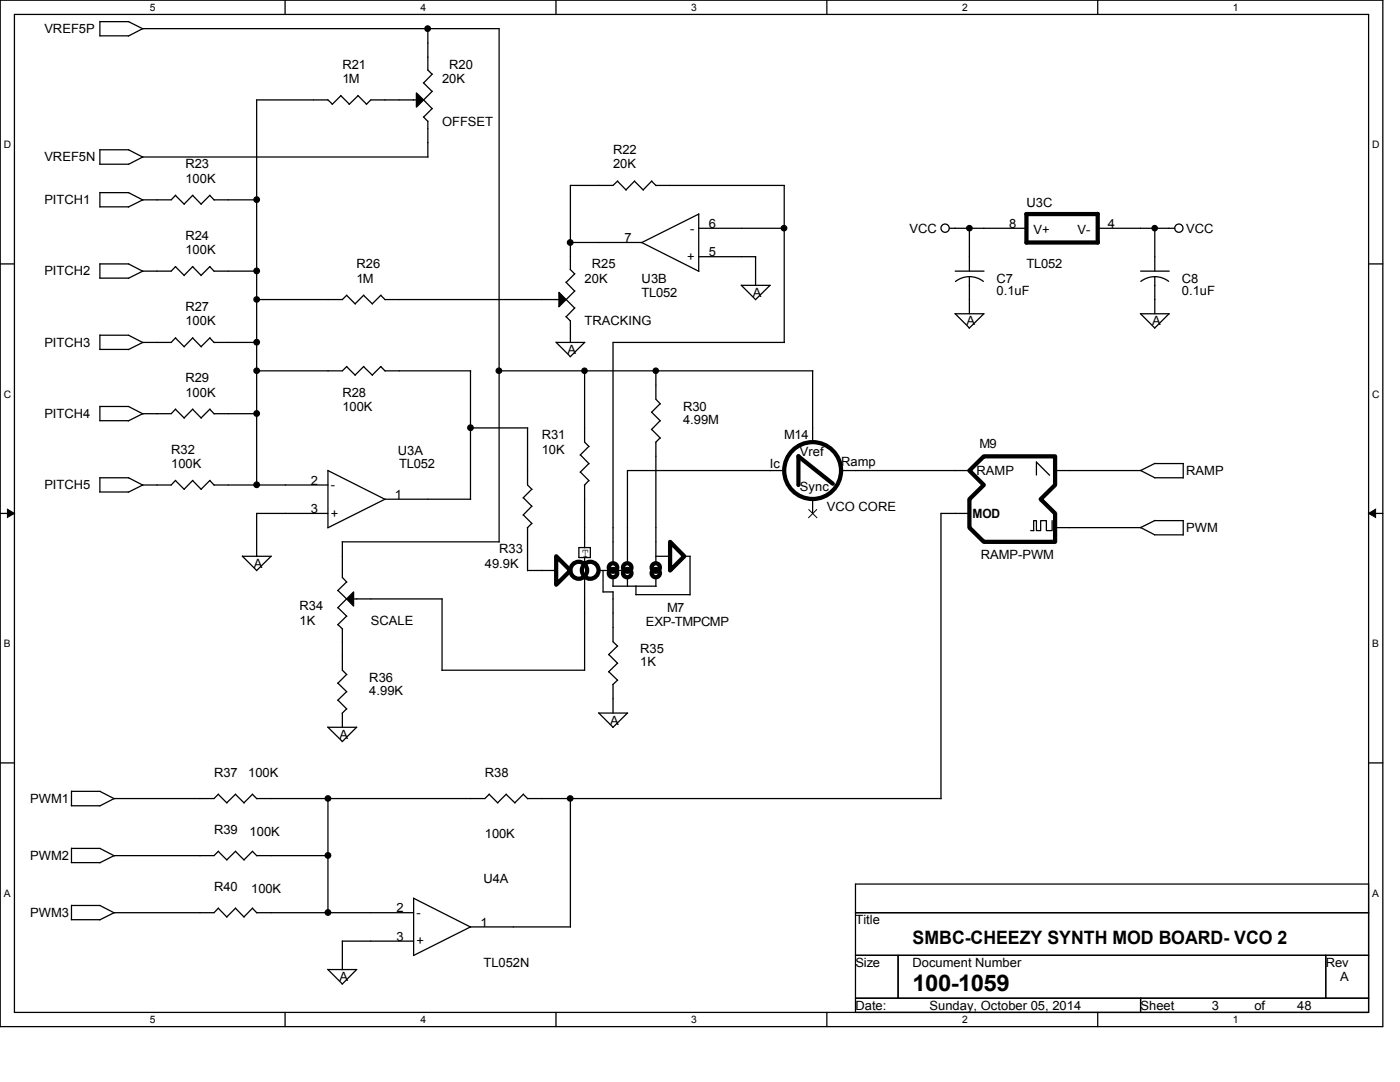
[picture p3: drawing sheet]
<svg xmlns="http://www.w3.org/2000/svg" width="279mm" height="216mm" viewBox="0 0 279 216" stroke-linecap="round" stroke-linejoin="round" font-family="sans-serif">
<path d="M0 0h276v204.9h-276zM2.9 2.9h270.2v199.1h-270.2z" fill="none" stroke="#000" stroke-width=".25"/>
<g fill="#fff">
<path d="M29.9 .3h1.1v2.3h-1.1z"/>
<path d="M29.9 202.3h1.1v2.3h-1.1z"/>
</g>
<path d="M56.9 0v2.9M56.9 202v2.9" fill="none" stroke="#000" stroke-width=".25"/>
<g fill="#fff">
<path d="M83.9 .3h1.1v2.3h-1.1z"/>
<path d="M83.9 202.3h1.1v2.3h-1.1z"/>
</g>
<path d="M111 0v2.9M111 202v2.9" fill="none" stroke="#000" stroke-width=".25"/>
<g fill="#fff">
<path d="M138 .3h1.1v2.3h-1.1z"/>
<path d="M138 202.3h1.1v2.3h-1.1z"/>
</g>
<path d="M165 0v2.9M165 202v2.9" fill="none" stroke="#000" stroke-width=".25"/>
<g fill="#fff">
<path d="M192 .3h1.1v2.3h-1.1z"/>
<path d="M192 202.3h1.1v2.3h-1.1z"/>
</g>
<path d="M219.1 0v2.9M219.1 202v2.9" fill="none" stroke="#000" stroke-width=".25"/>
<g fill="#fff">
<path d="M246.1 .3h1.1v2.3h-1.1z"/>
<path d="M246.1 202.3h1.1v2.3h-1.1z"/>
<path d="M.8 27.8h1.4v2.2h-1.4z"/>
<path d="M273.9 27.8h1.4v2.2h-1.4z"/>
<path d="M.8 77.6h1.4v2.2h-1.4z"/>
<path d="M273.9 77.6h1.4v2.2h-1.4z"/>
</g>
<path d="M0 52.7h2.9M273.1 52.7h2.9" fill="none" stroke="#000" stroke-width=".25"/>
<g fill="#fff">
<path d="M.8 127.3h1.3v2.3h-1.3z"/>
<path d="M273.9 127.3h1.3v2.3h-1.3z"/>
</g>
<path d="M0 102.4h2.9M273.1 102.4h2.9" fill="none" stroke="#000" stroke-width=".25"/>
<path d="M1.5 101.6l1.4 .8-1.4 .9zM273.1 102.4l1.4-.8v1.7z" fill="#000" stroke="#000" stroke-width=".2"/>
<g fill="#fff">
<path d="M.8 177.1h1.3v2.3h-1.3z"/>
<path d="M273.9 177.1h1.3v2.3h-1.3z"/>
</g>
<g fill="none" stroke="#000" stroke-width=".25">
<path d="M19.9 7.2h5.8M19.9 4.3v2.9M19.9 4.3h5.8M25.6 7.2l2.9-1.5h71.1v102.5M25.7 4.3l2.8 1.5M51.2 19.9h14.2M51.2 19.9v76.9M65.4 19.9l.9 .9M68 19l1.7 1.8 1.8-1.7M68 19.1l-1.7 1.7M71.4 19l1.8 1.8M83.1 19.9h-9.1l-.9 .9"/>
<path d="M84.5 19.9l1.7 1.8M84.5 16.5l1.7 1.7M85.3 13.9l.9 .9M85.4 5.7v8.3M86.3 18.2l-1.8 1.7M86.3 14.8l-1.8 1.8M19.9 32.8h5.8M19.9 29.8v3M19.9 29.9h5.8M25.7 38.4l2.8 1.5M25.7 29.9l2.8 1.5M25.7 38.4h-5.8v2.9"/>
<path d="M35 39l1.8 1.8M35.1 38.9l-.9 1h-5.7l-2.9 1.4M38.4 39l1.8 1.8M38.5 38.9l-1.8 1.8M41.9 39l.9 .9M41.9 38.9l-1.8 1.8M42.7 39.9h8.6M85.4 24.2v7.1M85.4 31.3h-56.9l-2.9 1.5M86.3 21.6l-1.8 1.7 .9 .9M123.2 36.2l1.8 1.7M123.3 36.1l-1 .9h-8.5v16.8"/>
<path d="M126.6 36.2l1.8 1.7M126.7 36.1l-1.8 1.8M130 36.2l.9 .8h25.6M130.1 36.1l-1.7 1.8M156.5 37v31.4M19.9 41.3h5.8M19.9 55.5h5.8M19.9 52.6v2.9M19.9 52.7h5.8M25.7 52.7l2.8 1.4M35 53.2l1.8 1.8M35.1 53.2l-.9 .9h-5.7l-2.9 1.4"/>
<path d="M38.4 53.2l1.8 1.8M38.5 53.2l-1.8 1.7M41.9 53.2l.9 .9M41.9 53.2l-1.8 1.7M42.7 54.1h8.6M69.2 58.9l1.7 1.8M69.2 58.9l-.9 .9h-17.1M72.6 58.9l1.7 1.8M72.6 58.9l-1.7 1.7M76 58.9l.9 .9M76 58.9l-1.7 1.7M76.8 59.8h34.7"/>
<path d="M112.9 59.7l1.8 1.8M112.9 56.3l1.8 1.8M113.8 53.8l.9 .8-1.7 1.7M113.8 48.4h14.3l11.4 5.7M114.7 58l-1.7 1.8M139.4 45.6h17.1M139.4 42.7v11.4M139.4 42.7l-11.4 5.7M139.4 51.2h11.4M147.9 56.9l2.9 2.9M148 56.9h5.7M150.8 51.2v5.8"/>
<path d="M153.7 56.9l-3 2.9M189.5 45.6h15.4M190.6 54.1h5.8M193.5 45.5v8.6M193.5 55.2v7.4M196.3 56.2l-1.3-.8-1.6-.2-1.4 .3-1.3 .7M219.1 45.6h15.3M227.6 54.1h5.7M230.4 55.2l1.5 .2 1.3 .7M230.4 55.2l-1.4 .3-1.3 .7M230.5 45.5v8.6M230.5 55.2v7.4"/>
<path d="M19.9 69.7h5.8M19.9 66.8v2.9M19.9 66.9h5.8M25.7 66.9l2.8 1.5M35 67.4l1.8 1.8M35.1 67.4l-.9 .9h-5.7l-2.9 1.5M38.4 67.4l1.8 1.8M38.5 67.4l-1.8 1.8M41.9 67.4l.9 1M41.9 67.4l-1.8 1.8M42.7 68.3h8.6M69.2 73.2l1.7 1.7"/>
<path d="M69.2 73.1l-.9 .9h-17.1M72.6 73.2l1.7 1.7M72.6 73.1l-1.7 1.7M76 73.2l.9 .8M76 73.1l-1.7 1.7M76.8 74h17.1M93.9 74v25.7M99.6 74h62.6v14.2M111 68.3l2.8 2.9M111 68.3h5.7M112.9 63.2l.9 .9M113.8 64v4.3"/>
<path d="M114.7 61.4l-1.7 1.8M116.7 68.3l-2.9 2.9M116.7 74v14.2l.9 .9M130.9 74v5.7l.9 .9M156.5 68.3h-34.2v44.1M190.6 62.6l2.9 2.8M190.6 62.6h5.8M196.3 62.6l-2.9 2.9M227.6 62.6l2.9 2.8M227.6 62.6h5.7M233.3 62.6l-2.9 2.9M19.9 83.9h5.8"/>
<path d="M19.9 98.2h5.8M19.9 81.1v2.8M19.9 95.3v2.9M19.9 81.1h5.8M19.9 95.3h5.8M25.7 81.1l2.8 1.5M25.7 95.3l2.8 1.5M35 81.7l1.8 1.7M35 95.9l1.8 1.8M35.1 81.6l-.9 .9h-5.7l-2.9 1.5M35.1 95.8l-.9 1h-5.7l-2.9 1.4M38.4 81.7l1.8 1.7"/>
<path d="M38.4 95.9l1.8 1.8M38.5 81.6l-1.8 1.8M38.5 95.8l-1.8 1.8M41.9 81.7l.9 .9M41.9 95.9l.9 .9M41.9 81.6l-1.8 1.8M41.9 95.8l-1.8 1.8M42.7 82.5h8.6M42.7 96.8h22.7M65.4 93.9v11.4M65.4 93.9l11.5 5.8M93.9 85.4h11.4"/>
<path d="M93.9 99.6h-17.1l-11.4 5.7M104.4 99.3l1.8 1.7M105.3 85.4v11.4l.9 .9M106.1 97.6l-1.7 1.8M115.8 90.8l1.8 1.7M115.8 94.2l1.8 1.7M117.5 95.9l-.8 .9v12.5M117.5 89.1l-1.7 1.7M117.5 92.5l-1.7 1.7M130 82.3l1.8 1.7M130 85.7l1.8 1.7M130.9 88.2v24.2"/>
<path d="M131.7 80.6l-1.7 1.7M131.7 83.9l-1.7 1.8M131.7 87.4l-.8 .9M156.5 93.9h-31.3v18.5M162.2 99.6v2.8M167.9 93.9h25.6M206.8 92.2v2.6M206.8 92.2l2.7 2.6M210.6 93.9h17.1M227.6 93.9l2.9 1.4M230.4 95.3h5.7M230.5 92.5h5.7"/>
<path d="M230.5 92.5l-2.9 1.4M236.1 92.5v2.9M48.3 111l2.9 2.8M48.4 111h5.7M54.1 111l-2.9 2.9M65.4 102.4h-14.2v8.6M67.4 117.8l1.8 1.7M69.2 116.1l-1.8 1.8M69.2 119.5l-1.8 1.8M70.6 119.5h17.7M88.2 119.5v14.3M99.6 108.1h-31.3v7.2l.9 .9"/>
<path d="M104.4 102.7l1.8 1.8M105.3 105.3v8.5h5.7M106.1 101l-1.7 1.8M106.1 104.4l-.9 .9M115.5 109.3h2.3v2h-2.3zM116.7 111.3v1.4M116.7 114.9v18.9M119.5 113.8h2.3M120.4 113.8v4.4M120.4 118.1h2M122.3 117h8.6M122.3 115.2v1.8"/>
<path d="M122.3 118.1v10l1 .8M122.9 113.8h1.8M125.2 115.2v1.8M126.9 118.7h10.8M126.9 116.9v1.8M130.9 111h2.8v2.8M130.9 115.2v1.8M136.6 111h1.2M137.7 111v7.7M193.5 102.4h-5.7v57M205.7 105.9h.6M210 103.9v2h-1.2v-2h-1.1v2h-.9v-2h-.5v2"/>
<path d="M210.6 105.3h17.1M227.6 105.2l2.9 1.5M230.4 106.7h5.7M230.5 103.9h5.7M230.5 103.8l-2.9 1.5M236.1 103.9v2.9M67.4 136.3l1.8 1.7M67.4 139.7l1.8 1.8M67.4 121.2l1.8 1.8M67.4 124.6l1 .9M68.3 125.5v8.2l.9 .9M69.2 134.6l-1.8 1.8"/>
<path d="M69.2 138l-1.8 1.7M69.2 122.9l-1.8 1.8M88.2 133.7h28.5M121.5 130.6l1.8 1.8M121.5 134l1.8 1.8M122.3 136.6v5.7M123.2 128.9l-1.7 1.7M123.2 132.3l-1.7 1.8M123.2 135.7l-.9 .9M0 152.2h2.9M14.3 157.9v2.9M14.3 157.9h5.7l2.8 1.5"/>
<path d="M43.6 158.5l1.7 1.7M43.6 158.5l-.9 .8h-19.9l-2.9 1.5M47 158.5l1.7 1.7M47 158.5l-1.7 1.7M50.4 158.5l.9 .9M50.4 158.5l-1.7 1.7M65.4 145.1l2.9 2.9M65.4 145.1h5.8M65.4 159.3v22.8M68.3 142.3v2.8M69.2 141.4l-.9 .9M71.2 145.1l-2.9 2.9"/>
<path d="M97.6 158.5l1.8 1.7M97.7 158.5l-.9 .8h-45.6M101 158.5l1.8 1.7M101 158.5l-1.7 1.7M104.4 158.5l.9 .9M104.5 158.5l-1.8 1.7M105.3 159.3h82.5M113.8 159.3v25.7M119.5 142.2l2.8 2.9M119.5 142.3h5.8M125.2 142.3l-2.9 2.9M273.1 152.2h2.9"/>
<path d="M14.2 172.1h5.7M14.2 160.8h5.7M14.3 169.3h5.7l2.8 1.5M14.3 169.2v2.9M43.6 169.9l1.7 1.7M43.6 169.8l-.9 .9h-19.9l-2.9 1.5M47 169.9l1.7 1.7M47 169.8l-1.7 1.8M50.4 169.9l.9 .9M50.4 169.8l-1.7 1.8M51.2 170.7h14.3M170.7 176.4h102.4v25.6h-102.4z"/>
<path d="M14.2 183.5h5.7M14.3 180.6v2.9M14.3 180.7h5.7l2.8 1.5M43.6 181.2l1.7 1.8M43.6 181.2l-.9 .9h-19.9l-2.9 1.5M47 181.2l1.7 1.8M47 181.2l-1.7 1.8M50.4 181.2l.9 1M50.4 181.2l-1.7 1.8M51.2 182.1h31.3M65.4 193.4l2.9 2.9M65.4 193.5h5.8"/>
<path d="M71.2 193.5l-2.9 2.9M82.5 187.8h-14.2v5.7M93.9 185l-11.4-5.8v11.4M113.8 185h-19.9l-11.4 5.7M170.7 182.1h102.4M170.7 190.6h102.4M170.7 199.2h102.4M179.2 190.6v8.6M227.6 199.2v2.8M264.6 190.6v8.6"/>
<circle cx="188.6" cy="45.5" r=".83"/>
<circle cx="235.3" cy="45.5" r=".83"/>
</g>
<g fill="none" stroke="#000" stroke-width=".85">
<path d="M204.8 42.7h14.3M204.9 42.7v5.7M204.9 48.4h14.2M219.1 42.7v5.7M159.3 91v5.8M159.3 91.1l6.9 5.4M193.5 93.9l2.8-2.8h14.3v5.7l-2.9 2.8 2.9 2.8v5.7h-14.3l-2.8-2.8v-5.7l2.8-2.8zM111 111l2.8 2.8-2.8 2.9zM133.7 108.1l2.9 2.9-2.9 2.8z"/>
<circle cx="162.2" cy="93.9" r="5.7"/>
<circle cx="115.5" cy="113.8" r="1.68"/>
<circle cx="117.8" cy="113.8" r="1.68"/>
<circle cx="122.3" cy="113.2" r=".85"/>
<circle cx="122.4" cy="114.4" r=".84"/>
<circle cx="125.2" cy="113.2" r=".85"/>
<circle cx="125.2" cy="114.4" r=".84"/>
<circle cx="130.9" cy="113.2" r=".83"/>
<circle cx="130.9" cy="114.4" r=".83"/>
</g>
<g fill="#000" stroke="#000" stroke-width=".25">
<path d="M83.1 18.5l1.4 1.4-1.4 1.5zM111.5 58.3l1.5 1.5-1.5 1.4zM70.6 118.1v2.8l-1.4-1.4z"/>
<circle cx="85.3" cy="5.7" r=".55"/>
<circle cx="51.2" cy="39.8" r=".55"/>
<circle cx="51.2" cy="54.1" r=".55"/>
<circle cx="51.2" cy="59.8" r=".54"/>
<circle cx="113.8" cy="48.4" r=".55"/>
<circle cx="156.5" cy="45.5" r=".54"/>
<circle cx="193.5" cy="45.5" r=".54"/>
<circle cx="230.4" cy="45.5" r=".53"/>
<circle cx="51.2" cy="68.3" r=".55"/>
<circle cx="51.2" cy="74" r=".54"/>
<circle cx="99.6" cy="74" r=".54"/>
<circle cx="116.6" cy="74" r=".53"/>
<circle cx="130.9" cy="74" r=".53"/>
<circle cx="51.2" cy="96.7" r=".55"/>
<circle cx="51.2" cy="82.5" r=".55"/>
<circle cx="93.9" cy="85.3" r=".55"/>
<circle cx="65.5" cy="159.3" r=".54"/>
<circle cx="113.8" cy="159.3" r=".54"/>
<circle cx="65.4" cy="170.7" r=".55"/>
<circle cx="65.4" cy="182.1" r=".55"/>
</g>
<path d="M161.4 101.6l1.7 1.8M163 101.6l-1.7 1.8" fill="none" stroke="#000" stroke-width=".2"/>
<text font-size="4.6" x="182.1" y="197.7">100-1059</text>
<text font-size="3.7" x="182.1" y="188.4">SMBC-CHEEZY SYNTH MOD BOARD- VCO 2</text>
<g font-size="2.5">
<text x="8.8" y="6.6">VREF5P</text>
<text x="68.3" y="13.7">R21</text>
<text x="68.3" y="16.6">1M</text>
<text x="88.2" y="16.6">20K</text>
<text x="89.7" y="13.7">R20</text>
<text x="88.2" y="25.1">OFFSET</text>
<text x="8.8" y="32.2">VREF5N</text>
<text x="37" y="33.6">R23</text>
<text x="122.3" y="30.8">R22</text>
<text x="122.3" y="33.6">20K</text>
<text x="8.8" y="40.7">PITCH1</text>
<text x="37" y="36.4">100K</text>
<text x="204.8" y="41.3">U3C</text>
<text x="37" y="47.8">R24</text>
<text x="137.7" y="46.4">-</text>
<text x="141.4" y="45.5">6</text>
<text x="181.5" y="46.4">VCC</text>
<text x="201.4" y="45.5">8</text>
<text x="206.3" y="46.7">V+</text>
<text x="215" y="46.7">V-</text>
<text x="221.1" y="45.5">4</text>
<text x="236.7" y="46.4">VCC</text>
<text x="37" y="50.7">100K</text>
<text x="71.2" y="53.5">R26</text>
<text x="118.1" y="53.5">R25</text>
<text x="124.6" y="48.3">7</text>
<text x="137.2" y="52.1">+</text>
<text x="141.4" y="51.2">5</text>
<text x="204.8" y="53.5">TL052</text>
<text x="8.8" y="54.9">PITCH2</text>
<text x="71.2" y="56.4">1M</text>
<text x="116.7" y="56.4">20K</text>
<text x="128.1" y="56.4">U3B</text>
<text x="128.1" y="59.2">TL052</text>
<text x="150.2" y="59.2">A</text>
<text x="198.9" y="56.4">C7</text>
<text x="198.9" y="58.9">0.1uF</text>
<text x="235.9" y="56.4">C8</text>
<text x="235.9" y="58.9">0.1uF</text>
<text x="37" y="62.1">R27</text>
<text x="37" y="64.9">100K</text>
<text x="116.7" y="64.9">TRACKING</text>
<text x="192.9" y="64.9">A</text>
<text x="229.9" y="64.9">A</text>
<text x="8.8" y="69.2">PITCH3</text>
<text x="113.2" y="70.6">A</text>
<text x="37" y="76.3">R29</text>
<text x="8.8" y="83.4">PITCH4</text>
<text x="37" y="79.1">100K</text>
<text x="68.3" y="79.1">R28</text>
<text x="68.3" y="82">100K</text>
<text x="136.3" y="82">R30</text>
<text x="108.1" y="87.7">R31</text>
<text x="136.3" y="84.5">4.99M</text>
<text x="156.5" y="87.7">M14</text>
<text x="195.4" y="89.4">M9</text>
<text x="34.2" y="90.5">R32</text>
<text x="34.2" y="93.3">100K</text>
<text x="79.4" y="90.8">U3A</text>
<text x="79.7" y="93.3">TL052</text>
<text x="108.1" y="90.5">10K</text>
<text x="153.7" y="93.3">Ic</text>
<text x="159.6" y="91.1">Vref</text>
<text x="167.9" y="93">Ramp</text>
<text x="194.9" y="94.8">RAMP</text>
<text x="236.7" y="94.8">RAMP</text>
<text x="8.8" y="97.6">PITCH5</text>
<text x="62" y="96.7">2</text>
<text x="66" y="97.6">-</text>
<text x="78.8" y="99.6">1</text>
<text x="159.6" y="97.9">Sync</text>
<text x="165" y="101.9">VCO CORE</text>
<text x="62" y="102.4">3</text>
<text x="66" y="103.3">+</text>
<text x="194.1" y="103.4">MOD</text>
<text x="236.7" y="106.2">PWM</text>
<text x="50.7" y="113.3">A</text>
<text x="96.8" y="113.3">49.9K</text>
<text x="99.6" y="110.4">R33</text>
<text x="116.1" y="111.1">T</text>
<text x="195.7" y="111.5">RAMP-PWM</text>
<text x="59.8" y="121.8">R34</text>
<text x="59.8" y="124.6">1K</text>
<text x="74" y="124.6">SCALE</text>
<text x="128.9" y="124.9">EXP-TMPCMP</text>
<text x="133.2" y="122.1">M7</text>
<text x="127.8" y="130.3">R35</text>
<text x="73.7" y="136">R36</text>
<text x="127.8" y="132.9">1K</text>
<text x="73.7" y="138.6">4.99K</text>
<text x="67.7" y="147.4">A</text>
<text x="121.8" y="144.6">A</text>
<text x="42.7" y="155.1">R37</text>
<text x="49.5" y="155.1">100K</text>
<text x="96.8" y="155.1">R38</text>
<text x="6" y="160.2">PWM1</text>
<text x="42.7" y="166.5">R39</text>
<text x="49.8" y="166.8">100K</text>
<text x="96.8" y="167.3">100K</text>
<text x="6" y="171.6">PWM2</text>
<text x="42.7" y="177.8">R40</text>
<text x="50.1" y="178.1">100K</text>
<text x="96.5" y="176.1">U4A</text>
<text x="6" y="183">PWM3</text>
<text x="79.1" y="182.1">2</text>
<text x="83.1" y="183">-</text>
<text x="95.9" y="184.9">1</text>
<text x="170.7" y="184.4">Title</text>
<text x="79.1" y="187.7">3</text>
<text x="83.1" y="188.6">+</text>
<text x="67.7" y="195.8">A</text>
<text x="96.5" y="192.9">TL052N</text>
<text x="170.7" y="192.9">Size</text>
<text x="182.1" y="192.9">Document Number</text>
<text x="264.6" y="192.9">Rev</text>
<text x="267.5" y="195.8">A</text>
<text x="170.7" y="201.5">Date:</text>
<text x="185.5" y="201.5">Sunday, October 05, 2014</text>
<text x="227.6" y="201.5">Sheet</text>
<text x="241.8" y="201.5">3</text>
<text x="250.4" y="201.5">of</text>
<text x="258.9" y="201.5">48</text>
</g>
<g font-size="2">
<text x="29.9" y="2.2">5</text>
<text x="83.9" y="2.2">4</text>
<text x="138" y="2.2">3</text>
<text x="192" y="2.2">2</text>
<text x="246.1" y="2.2">1</text>
<text x=".8" y="29.6">D</text>
<text x="273.8" y="29.6">D</text>
<text x=".8" y="79.4">C</text>
<text x="273.8" y="79.4">C</text>
<text x=".8" y="129.2">B</text>
<text x="273.8" y="129.2">B</text>
<text x=".8" y="178.9">A</text>
<text x="273.8" y="178.9">A</text>
<text x="29.9" y="204.1">5</text>
<text x="83.9" y="204.1">4</text>
<text x="138" y="204.1">3</text>
<text x="192" y="204.1">2</text>
<text x="246.1" y="204.1">1</text>
</g>
</svg>
